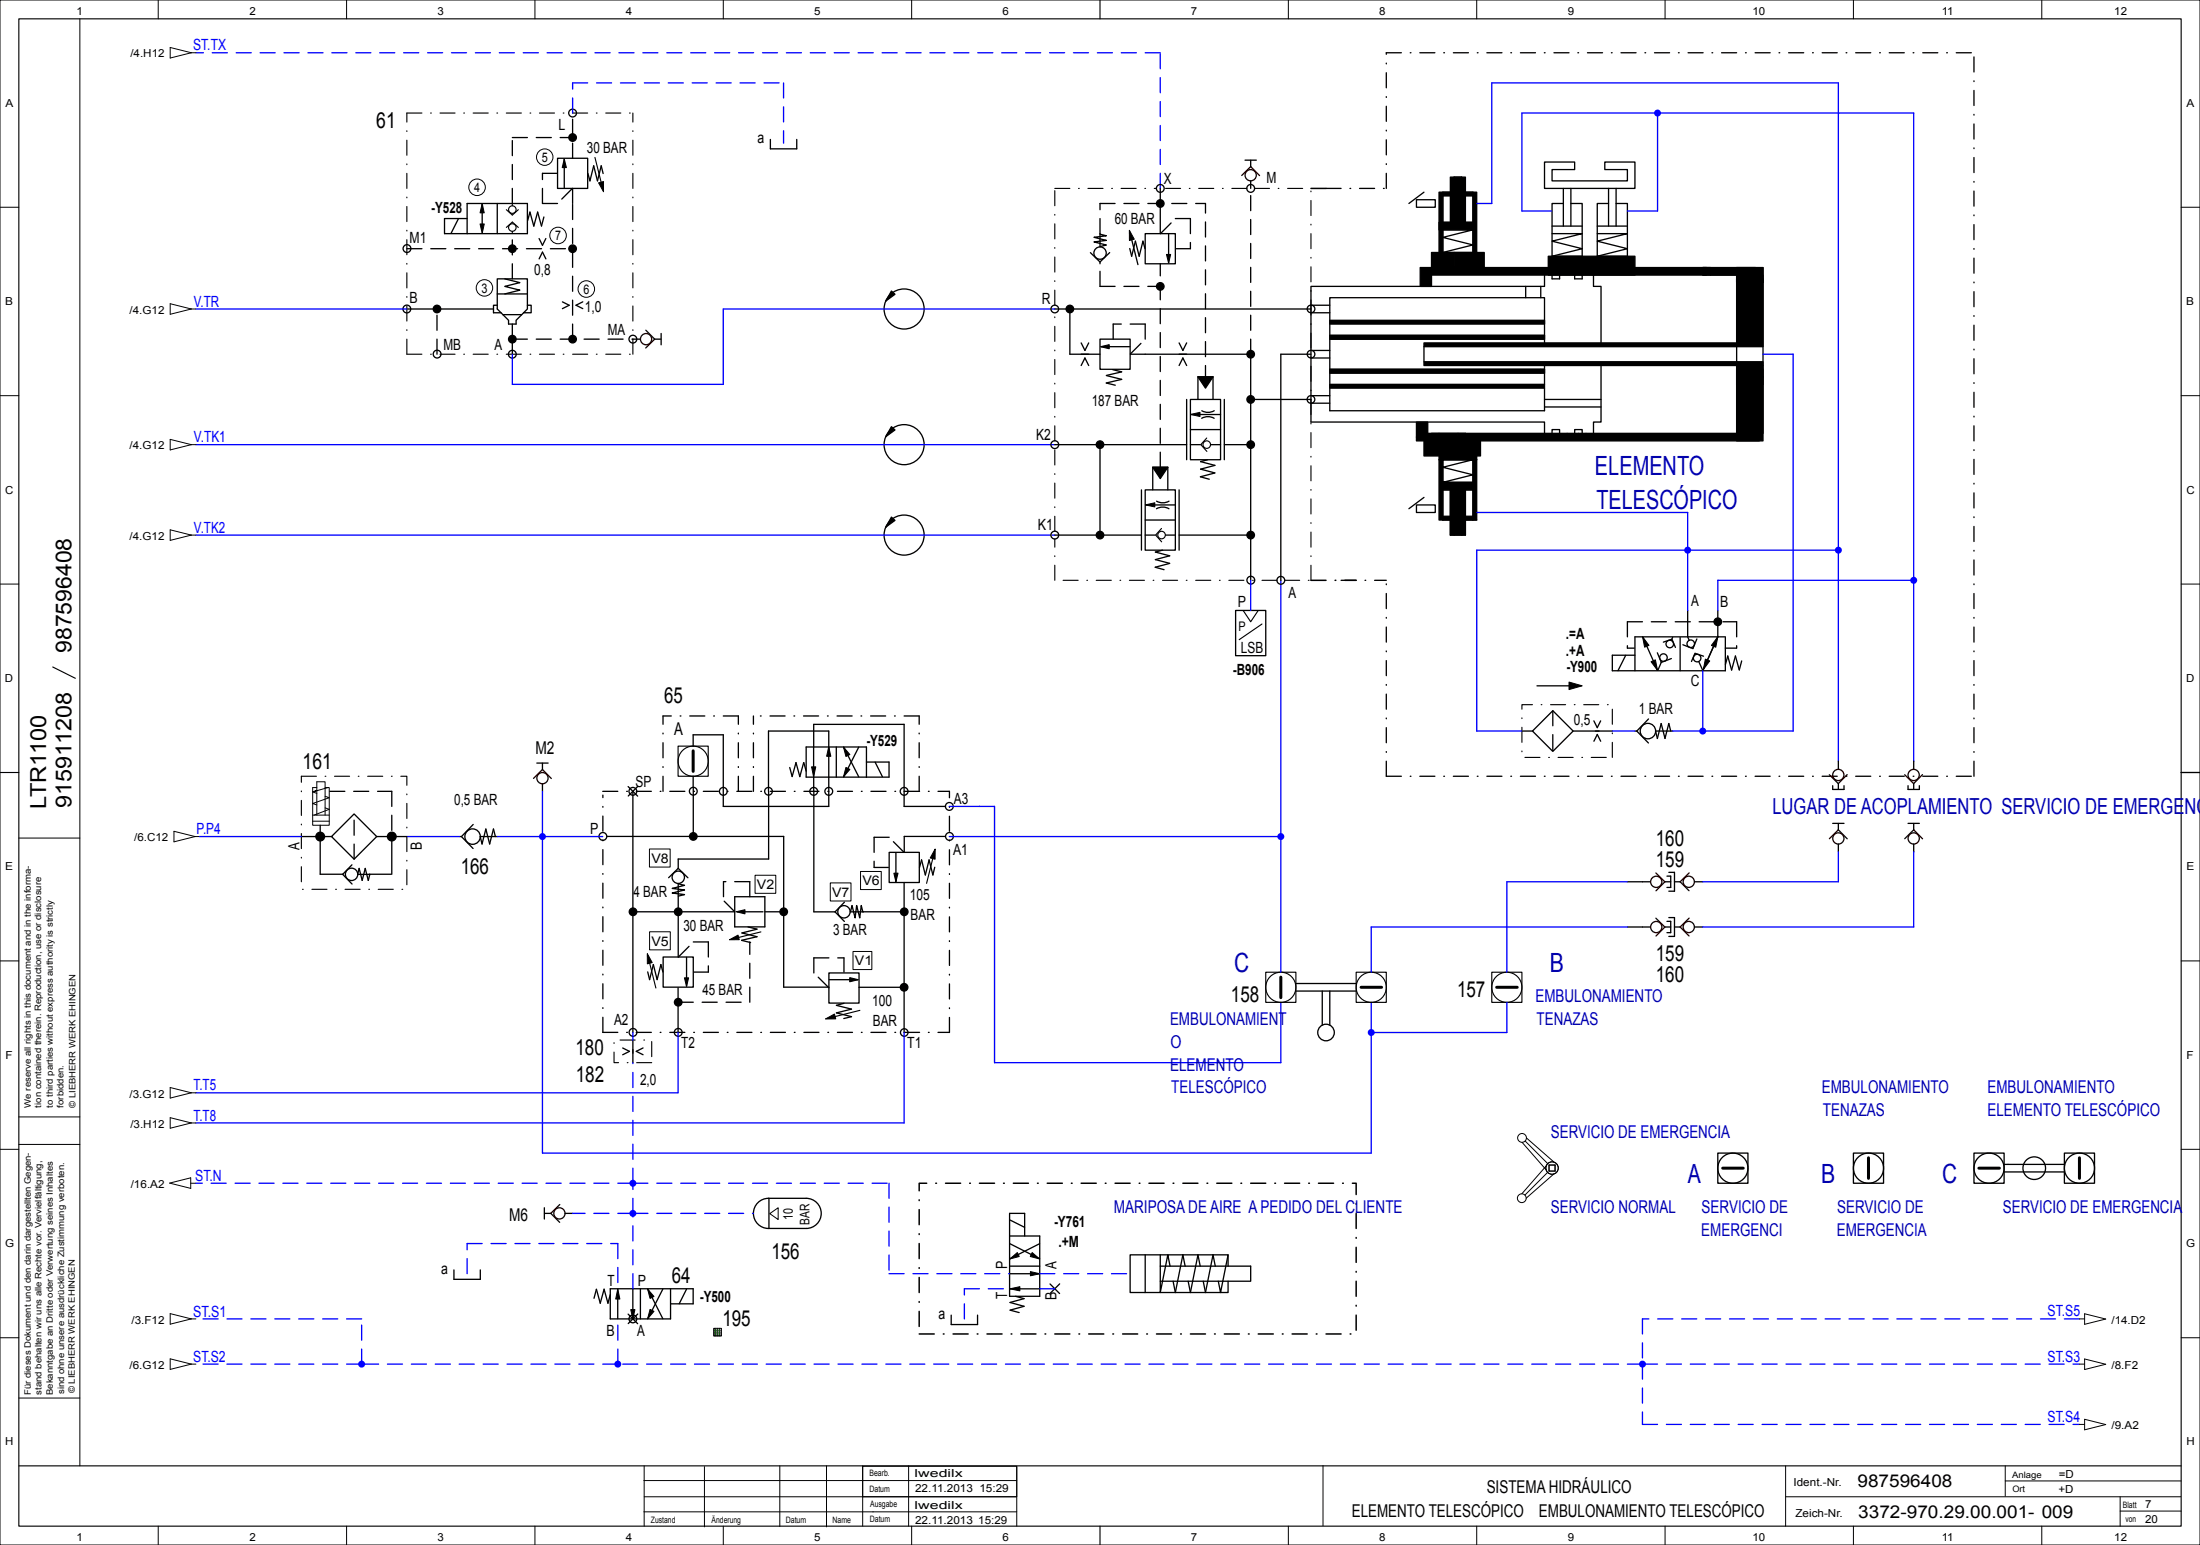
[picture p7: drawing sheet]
<svg xmlns="http://www.w3.org/2000/svg" width="584mm" height="410mm" viewBox="0 0 584 410" stroke-linecap="round" stroke-linejoin="round" font-family="sans-serif">
<g fill="none" stroke="#000" stroke-width=".3">
<path d="M5 5h574v400h-574zM292 0v5M136 54.1v.5M137.6 55.6l-1.6 1.5-1.6-1.5M157.9 41.8l2.2 8.6M134.4 60.4l1.6-1.5 1.6 1.5M136 61.4v.5M320.3 116.2l-1.5 1.8 1.6 1.8M308.3 140.2l-1.5 1.8 1.6 1.8M14 177l6 3M330 162l2 3 2-3M335 165.6l-6 4.1"/>
<path d="M180 198h8v8h-8zM0 205h5M579 205h5M248.1 225.8l-2.1 8.6M171.9 253.5l2.2 8.7M202 247.3l-7.7 1.9M336 258h8v8h-8zM360 258h8v8h-8zM396 258h8v8h-8zM228.3 268.1l-8.7 2.2M5 389h574M292 405v5"/>
<circle cx="136" cy="55.6" r="1"/>
<circle cx="136" cy="60.4" r="1"/>
<circle cx="320.3" cy="118" r="1"/>
<circle cx="308.3" cy="142" r="1"/>
<circle cx="184" cy="202" r="4"/>
<circle cx="340" cy="262" r="4"/>
<circle cx="364" cy="262" r="4"/>
<circle cx="400" cy="262" r="4"/>
</g>
<g fill="none" stroke="#000" stroke-width=".27">
<path d="M0 0h584v410h-584zM21.2 5v384M42 0v5M45.2 12.6l5.6 1.4-5.6 1.4zM50.6 14h1.4M92 0v5M142 0v5M192 0v5M242 0v5M342 0v5M392 0v5M442 0v5"/>
<path d="M492 0v5M542 0v5M0 55h5M579 55h5M45.2 80.6l5.6 1.4-5.6 1.4zM50.6 82h1.4M0 105h5M45.2 116.6l5.6 1.4-5.6 1.4zM50.6 118h1.4M579 105h5M0 155h5M45.2 140.6l5.6 1.4-5.6 1.4z"/>
<path d="M50.6 142h1.4M579 155h5M83 216.3h4.4M83 217.9h4.4M83 210.2l1.1 .3M84.1 216.3v-8.8h2.2v8.8M84.1 209h-1.1v10h4.4v-10h-1.1M86.3 211.3l1.1 .4-4.4 1.5 1.1 .4M86.3 214.4l1.1 .4-4 1.5M87 209l-4 1.2 1.1-.4M5 222.4h16.2M46.2 220.6l5.6 1.4-5.6 1.4z"/>
<path d="M51.6 222h1.4M0 255h5M579 255h5M5 296.4h16.2M45.2 288.6l5.6 1.4-5.6 1.4zM45.2 296.6l5.6 1.4-5.6 1.4zM50.6 298h1.4M50.6 290h1.4M0 305h5M5 303.7h16.2M45 314l5.6-1.4v2.8zM50.6 314h1.4"/>
<path d="M404 303.1l6.5 7.4M404.9 302.8l5.9 6M405.2 302l7.4 6.4M410.4 309.4l-6.4 7.4M410.8 311.2l-6 5.9M411.2 309.2h1.6v1.6h-1.6zM411.2 309.2v1.6M412.5 311.5l-7.4 6.5M412.8 309.2v1.6M579 305h5M204.3 322.1l2.3-1.6v3.1zM0 355h5"/>
<path d="M45.2 348.6l5.6 1.4-5.6 1.4zM50.6 350h1.4M189.5 352.5h2v2h-2zM552 350h1.4M553.4 348.6l5.6 1.4-5.6 1.4zM579 355h5M5 371h16.2M45.2 360.6l5.6 1.4-5.6 1.4zM50.6 362h1.4M552 362h1.4M552 378h1.4M553.4 360.6l5.6 1.4-5.6 1.4z"/>
<path d="M553.4 376.6l5.6 1.4-5.6 1.4zM170.9 392.9h99M171 397.2h98.9M171 389v16M187 389.2v16M207 389v16.1M219.4 389v16.2M229 389.1h40.9v8.1h-40.9zM229 389v16M241.2 389v16M269.9 389.2v15.8M351.2 388.9v16"/>
<path d="M474 397.2h104.9M474 389v16M532.3 389v8M532.3 393h46.7M562.8 397.2v7.8M42 405v5M92 405v5M142 405v5M170.9 401.2h99M192 405v5M242 405v5M342 405v5"/>
<path d="M392 405v5M442 405v5M492 405v5M542 405v5M562.8 401h16.2"/>
<circle cx="404" cy="318" r="1.17"/>
<circle cx="404" cy="302" r="1.17"/>
<circle cx="412" cy="310" r="1.65"/>
</g>
<g fill="none" stroke="#000" stroke-width=".35" stroke-dasharray="4 2.3 .2 2.3">
<path d="M368 14h156M352 50h16M368 50v-36M356 154h12M196 190h-20M244 190h-44M160 210h92M176 210v-20M196 210v-20M200 210v-20M244 210v-20M368 206v-52"/>
<path d="M368 206h156M524 206v-192M160 274h92M160 274v-63M252 274v-64"/>
</g>
<g fill="none" stroke="#000" stroke-width=".35">
<path d="M204.5 37v2.5h7v-2.5M121.7 58l-1.9 3.9M124 58h-6v4h22v-8h-16v8M128 54.2v6.8M132 54v8M140.1 58.5l.6-2.2 1 3.7 1-3.7 1 3.7M144.4 57.6l-.6 2.4M148 42h8v8h-8zM149.8 42.3v7.6M152 50v4M156.1 46l.5 2 1-4 1 4 1-4 .5 2M308 50v12"/>
<path d="M330.5 42.5h3M332 42.5v1.8M332 48v2M376 53h5v2h-5zM378 51l-4 3M383 59h8M386 51h-3v16M386 59v-12h2v12M388 51h3v16h-8M410 43h8v2h-6v3h20v-3h-6v-2h8v7h-24zM412 60h8M415 54h-3v14"/>
<path d="M415 50v10M417 54h3v14h-8M417 50v10M424 60h8M427 54h-3v14M427 50v10M429 54h3v14h-8M429 50v10M132 78h8M134 74l4 1-4 1 4 1-4 1M143.1 63.3l.9 1.8 .9-1.8M143.1 68.7l.9-1.8 .9 1.8"/>
<path d="M289.5 67l2.5 2.5v.5M292 62v3.5M292 62.2l1.7 .4-3.3 .4 3.3 .8-3.3 .4 3.3 .8-1.7 .4M294.6 67l-2.6 2.5M299.9 66l.5 2 1-4 1 4 1-4 .6 2M299.9 61.6l2.2 8.6M304 62h8v8h-8zM310.2 62.1v7.6M383 61h8l-8 2 8 2-8 2M405 76v3M409 76v3M410 73v3h-62v36h62v3"/>
<path d="M412 62h8l-8 2 8 2-8 2M412 73v1h2v-1M418 73v1h2v-1M423 73v3h2v15M424 62h8l-8 2 8 2-8 2M452 73h14M452 71h2M461 71v44M468 71v44M108 82h23M132 81h-1v2h2l2 2v1h2v-1l2-2M133.5 83.5h5"/>
<path d="M136 86v8M140 81h1v2h-2l1-1v-8h-8v8l1 1M149.3 80.1l1.8 .9-1.8 .9M154.7 80.1l-1.8 .9 1.8 .9M168 90h2M173.7 90h1.8M175.5 88.5v3M280 82h68M284 82v12h8M287 91l1 2 1-2M287 97l1-2 1 2M292 90h8v8h-8z"/>
<path d="M292.3 92h7.6M293.8 99.7l4 1-4.1 .9M295.4 98.1l2.3 .6-4 .9M300.2 94h31.8v60M313 91l1 2 1-2M313 97l1-2 1 2M348 95h5M348 93h5M348 83h5M348 81h5M348 94h-8v60M353 99h57"/>
<path d="M353 98h57M353 90h57M353 89h57M378 92v4M410 91v-12h-57v30h57v-6M410 97v5M425 97v15h-2v3M280 118h35M292 118v24M293.7 101.6l2.4 .6M315 106v16M316 106h8v16h-8z"/>
<path d="M316 114h8M316 118h2.6M316.1 110h7.9M318 106v-6h4v6M319 111l1.7-.4 1.6 .4M319 109l1.7 .4 1.6-.4M321.4 118h2.6M325 106v16M325 118h7M332 106h16M348 107h5M348 105h5"/>
<path d="M376 116l15 1M380 115h9M410 108h15M410 106h15M412 115v-1h2v2h2v-1M418 115v-1h2v1M419 115v1h2v-1M303 130v16M304 130h8v16h-8zM304 138h8M304.1 134h7.9M306 130v-6h4v6"/>
<path d="M307 135l1.7-.4 1.6 .4M307 133l1.7 .4 1.6-.4M313 130v16M318.6 126.5l2.4 .7M320.6 122l-1.9 .5 3.8 1-3.8 1 3.8 1M322.5 125.5l-3.8 1M376 134h5v2h-5zM378 132l-4 3M383 130h8M385 130v12h4v-12M386 130v12M388 130v12"/>
<path d="M388 138h4M391 128h-8l8-2-8-2 8-2h-8v16h3M391 122v16M280 142h23M304 142h2.6M308.6 146l-1.9 .5 3.8 1-3.8 1 3.8 1M309.4 142h2.6M310.5 149.5l-3.8 1 2.3 .7M313 142h19M328 162h8v12h-8zM431.6 173.9l-2.1 4.1M436.1 169.1l3.9 8.8"/>
<path d="M440 173.2l1 2.6 2.7-1M441 175.7l-.9 2.2M441.5 170.4l2.3-.8 .9 2.2M444 169.1l-.2 .6M446 169.2v8.8M448 162v7l.4 .9M450.4 169.6l-1 2.5-2.7-1M450.9 175.6l1.1 2.3M452.2 174.1l-2.3-.7-.9 2.1M456 162v7M456 168.9l-4 9.1M458 169.1v8.9h-30v-4.1h6"/>
<path d="M458 169h-24v9M462.3 175.4l-.6 2.4-1-3.7-1 3.7-1.1-3.7-.6 2.2M184 198v-3h8v19h28v-20h-16v34h-24v2.5l-2.5 2.4M216 198.3v7.8M216 198.2v-6h24v21.8h11M222 198.2v8M224 198.2l4 7.9M228 198.3l-4 7.9M404 194h2.8M408 182h11.5M412.2 188.6l5.4 5.4-5.4 5.4-5.4-5.4zM417.5 194h10.5"/>
<path d="M423.1 191.3l.9 1.8 .9-1.8M423.1 196.7l.9-1.8 .9 1.8M434 194h.5M434.5 194l3.1 3.2M437.6 190.8l-3.1 3.2M439.5 194h4.5M443.5 194l-.5-2-1 4-1-4-1 4-.5-2M85 219v13h6M94 216l6 6-6 6-6-6zM125.6 218.8l-3.1 3.2M142.5 202.5h3M144 202.6v1.7"/>
<path d="M144 208v2M166.7 208.7l2.6 2.6M168 210.1v63.9M169.3 208.7l-2.5 2.5M184 206v16M209.6 203.7l.7 2.3M213.3 202.4l-1 3.7-1-3.7-1 3.7M213.4 202.4l.6 2.2M216 206.2v35.8h5.7M230 202.2h6v4h-22v-8h16v8M232.3 202.2l1.9 3.9M486.5 218.5h3"/>
<path d="M486.5 208.5v1h3v-1M488 202v2M488 208v1.5M488 218.6v1.7M506.5 218.5h3M506.5 208.5v1h3v-1M508 202v2M508 208v1.5M508 218.6v1.7M80 222h8M91 232l2.5 2.6M93.4 229.5l-2.4 2.5"/>
<path d="M98.2 232l-.4 1.6-.8-3.1-.9 3.1M100 222h8M103.9 232h-8.9l.3-1.5 .8 3.1M104 222v10M122 222h.5M122.5 222l3.1 3.2M131.5 222l-.5-2-1 4-1-4-1 4-.5-2h4.5M161.1 222h46.9v40h12M180 234.4v19.6M180 230.4l2.6 2.5M180.1 234.5l1.6 .4-3.3 .9 3.3 .4-3.3 .8 3.3 .4-1.6 .4M195 238h8v8h-8z"/>
<path d="M224.2 239.4l-2.5 2.6M236 226.2h8v8h-8zM237.8 226.3v7.6M240 234.2v39.8M248.1 230.1l-.5 2.1-1-4-1 4-1-4-.5 2M250.9 222h-10.9v4.2M432 234h6M442 234h1.5M442.5 232.5h1v3h-1M443 231.5h1.5v5h-1.5M444.5 234h1.5M449.8 234h2.2"/>
<path d="M488 224v2M508 224v2M168 242h27M171.9 257.9l.5 2.1 1-4 1 4 1-4 .6 2M176 254h8v8h-8zM182.2 254v7.7M195.7 242h6.8M198.6 246l2.3 .6M200.9 246.6l-4 1 4 1-4 .9 2.3 .6M203 242h5M220 258.2h8v8h-8zM220.1 260h7.6"/>
<path d="M221.7 242l2.4 2.5M225.8 241.9l.4-1.6 .8 3.3 .4-3.3 .8 3.3 .4-3.3 .4 1.6M240 242h-14.3M432 246h6M442 246h1.5M442.5 244.5h1v3h-1M443 243.5h1.5v5h-1.5M444.5 246h1.5M449.8 246h2.2M165.3 278.1l1.8 .9-1.8 .9M168 276v6M170.7 278.1l-1.8 .9 1.8 .9"/>
<path d="M180 262.1v11.9M224 266.2l-2 .6 4 1-4 1 4 1-2 .5M228 262h12M344 261h16M344 263h16M351 263v9M353 263v9M201.2 319.2a4 4 0 0 1 2.8-1.2h10a4 4 0 0 1 4 4 4 4 0 0 1-4 4h-10a4 4 0 0 1-3.7-2.5 4 4 0 0 1 .9-4.3zM204.1 318v8M456 306h8v8h-8zM492 306h8v8h-8zM524 306h8v8h-8z"/>
<path d="M532 311h16M532 309h16M548 306h8v8h-8zM120.5 337v2.5h7v-2.5M144.5 320.5v3M144.5 322h1.8M150 322h2M268 328h8v16h-8v-22h4v6M268 336h8M268.1 330l7.9 4M268.1 338h7.8M268.1 323.8l3.9 1.9"/>
<path d="M276 330l-7.9 4M304 333v10M308 336h24v4h-24M308 333v10l2-10 .6 3M314.6 336l-.6-3-2 10-.6-3M318.6 336l-.6-3-2 10-.6-3M322.6 336l-.6-3-2 10-.6-3M323.4 340l.6 3 2-10h-26v10h26v-3M326 333v3M158.3 342.2l-.6 2.3M158.3 342.1l1 3.7 1.1-3.7 1 3.7 .6-2.2M164 342.2v7.7"/>
<path d="M166.7 348.7l2.6 2.6M168 342.1v7.8M169.3 348.7l-2.5 2.5M170 342v8M172 342.1l4 7.9M176 342.1l-4 7.9M178 342v8h-16v-8h22v4h-6M182.2 342.1l-1.9 3.9M252.5 349v2.5h7v-2.5M268.2 347.7l2.3 .6M268.2 342h7.8M269.6 344l2.2 .6-3.7 1 3.7 1.1-3.7 1"/>
<path d="M278.7 340.7l2.6 2.6M281.3 340.7l-2.5 2.5"/>
<circle cx="152" cy="30" r="1.04"/>
<circle cx="308" cy="50" r="1.04"/>
<circle cx="332" cy="50" r="1.04"/>
<circle cx="108" cy="66" r="1.04"/>
<circle cx="292" cy="67.2" r="1.64"/>
<circle cx="108" cy="82" r="1.04"/>
<circle cx="116" cy="94" r="1.04"/>
<circle cx="136" cy="94" r="1.04"/>
<circle cx="168" cy="90" r="1.04"/>
<circle cx="240" cy="82" r="5.3"/>
<circle cx="280" cy="82" r="1.02"/>
<circle cx="348" cy="94" r="1.02"/>
<circle cx="348" cy="82" r="1.02"/>
<circle cx="240" cy="118" r="5.3"/>
<circle cx="280" cy="118" r="1.04"/>
<circle cx="348" cy="106" r="1.02"/>
<circle cx="240" cy="142" r="5.3"/>
<circle cx="280" cy="142" r="1.04"/>
<circle cx="332" cy="154" r="1.04"/>
<circle cx="340" cy="154" r="1.04"/>
<circle cx="441.6" cy="174.5" r="1"/>
<circle cx="443.2" cy="170.9" r="1"/>
<circle cx="448.8" cy="170.8" r="1"/>
<circle cx="450.5" cy="174.6" r="1"/>
<circle cx="437.4" cy="194" r="2.05"/>
<circle cx="168" cy="210" r="1.04"/>
<circle cx="184" cy="210" r="1.04"/>
<circle cx="192" cy="210" r="1.04"/>
<circle cx="204" cy="210" r="1.02"/>
<circle cx="216" cy="210" r="1.04"/>
<circle cx="220" cy="210" r="1.04"/>
<circle cx="240" cy="210" r="1.04"/>
<circle cx="252" cy="214" r="1.04"/>
<circle cx="93.3" cy="232" r="1.64"/>
<circle cx="125.4" cy="222" r="2.05"/>
<circle cx="160" cy="222" r="1.04"/>
<circle cx="180.1" cy="232.8" r="1.64"/>
<circle cx="252" cy="222" r="1.04"/>
<circle cx="224" cy="242" r="1.64"/>
<circle cx="168" cy="274" r="1.04"/>
<circle cx="180" cy="274" r="1.04"/>
<circle cx="240" cy="274" r="1"/>
<circle cx="352" cy="274" r="2.2"/>
<circle cx="460" cy="310" r="4"/>
<circle cx="496" cy="310" r="4"/>
<circle cx="528" cy="310" r="4"/>
<circle cx="540" cy="310" r="3"/>
<circle cx="552" cy="310" r="4"/>
<circle cx="168" cy="350" r="1.04"/>
</g>
<path d="M348 50h4M348 154h12M244 314h116v40h-116z" fill="none" stroke="#000" stroke-width=".4" stroke-dasharray="4 2.4 .2 2.4"/>
<path d="M184 199.2v5.5M340 259.3v5.4M361.3 262h5.5M397.3 262h5.4M457.3 310h5.5M496 307.3v5.4M525.3 310h5.4M552 307.3v5.4" fill="none" stroke="#000" stroke-width=".8"/>
<g fill="#000" stroke="#000" stroke-width=".35">
<path d="M318 100h4l-2 3zM306 124h4l-2 3z"/>
<path d="M382 51h1v16h-1z" fill-rule="evenodd"/>
<path d="M382 59h9v2h-9z" fill-rule="evenodd"/>
<path d="M383 51h2v1h-2z" fill-rule="evenodd"/>
<path d="M385 47h1v12h-1z" fill-rule="evenodd"/>
<path d="M386 47h2v12h-2z" fill-rule="evenodd"/>
<path d="M388 47h1v12h-1z" fill-rule="evenodd"/>
<path d="M388 51h3v1h-3z" fill-rule="evenodd"/>
<path d="M391 51h1v16h-1z" fill-rule="evenodd"/>
<path d="M236.6 77.2l1 .9-2.4 1.8z" fill-rule="evenodd"/>
<path d="M377 71h3v5h-3z" fill-rule="evenodd"/>
<path d="M380 71h73v2h-73z" fill-rule="evenodd"/>
<path d="M380 67h6v5h-6z" fill-rule="evenodd"/>
<path d="M386 67h8v4h-8z" fill-rule="evenodd"/>
<path d="M411 68h23v5h-23z" fill-rule="evenodd"/>
<path d="M452 71h2v2h-2z" fill-rule="evenodd"/>
<path d="M454 71h12v2h-12z" fill-rule="evenodd"/>
<path d="M461 71h7v4h-7z" fill-rule="evenodd"/>
<path d="M461 73h7v2h-7z" fill-rule="evenodd"/>
<path d="M461 74h7v18h-7z" fill-rule="evenodd"/>
<path d="M353 98h56v1h-56z" fill-rule="evenodd"/>
<path d="M353 89h57v1h-57z" fill-rule="evenodd"/>
<path d="M353 85h57v1h-57z" fill-rule="evenodd"/>
<path d="M378 91h83v1h-83z" fill-rule="evenodd"/>
<path d="M378 96h83v1h-83z" fill-rule="evenodd"/>
<path d="M409 98h1v1h-1z" fill-rule="evenodd"/>
<path d="M461 97h7v5h-7z" fill-rule="evenodd"/>
<path d="M461 96h7v1h-7z" fill-rule="evenodd"/>
<path d="M461 100h7v17h-7z" fill-rule="evenodd"/>
<path d="M461 98h7v2h-7z" fill-rule="evenodd"/>
<path d="M236.6 113.2l1 .9-2.4 1.8z" fill-rule="evenodd"/>
<path d="M353 102h57v1h-57z" fill-rule="evenodd"/>
<path d="M376 112h3v5h-3z" fill-rule="evenodd"/>
<path d="M378 116h15v5h-15z" fill-rule="evenodd"/>
<path d="M379 115h3v2h-3z" fill-rule="evenodd"/>
<path d="M382 115h5v2h-5z" fill-rule="evenodd"/>
<path d="M387 115h2v2h-2z" fill-rule="evenodd"/>
<path d="M389 115h78v2h-78z" fill-rule="evenodd"/>
<path d="M236.6 137.2l1 .9-2.4 1.8z" fill-rule="evenodd"/>
<path d="M382 122h10z" fill-rule="evenodd"/>
<path d="M382 122h1v16h-1z" fill-rule="evenodd"/>
<path d="M382 121h10v1h-10z" fill-rule="evenodd"/>
<path d="M383 128h8v2h-8z" fill-rule="evenodd"/>
<path d="M383 137h2v1h-2z" fill-rule="evenodd"/>
<path d="M385 130h4v12h-4z" fill-rule="evenodd"/>
<path d="M389 137h2v1h-2z" fill-rule="evenodd"/>
<path d="M391 122h1v16h-1z" fill-rule="evenodd"/>
<circle cx="152" cy="36.5" r="1"/>
<circle cx="308" cy="54" r="1"/>
<circle cx="136" cy="66" r="1"/>
<circle cx="152" cy="66" r="1"/>
<circle cx="308" cy="76" r="1"/>
<circle cx="116" cy="82" r="1"/>
<circle cx="136" cy="90" r="1"/>
<circle cx="152" cy="90" r="1"/>
<circle cx="284" cy="82" r="1"/>
<circle cx="332" cy="94" r="1"/>
<circle cx="292" cy="118" r="1"/>
<circle cx="332" cy="118" r="1"/>
<circle cx="332" cy="106" r="1"/>
<circle cx="292" cy="142" r="1"/>
<circle cx="332" cy="142" r="1"/>
<circle cx="456" cy="165" r="1"/>
<circle cx="85" cy="222" r="1.15"/>
<circle cx="104" cy="222" r="1.15"/>
<circle cx="184" cy="222" r="1"/>
<circle cx="168" cy="242" r="1"/>
<circle cx="180" cy="242" r="1"/>
<circle cx="208" cy="242" r="1"/>
<circle cx="240" cy="242" r="1"/>
<circle cx="180" cy="266" r="1"/>
<circle cx="240" cy="262" r="1"/>
</g>
<g fill="none" stroke="#240000" stroke-width=".35">
<path d="M329.6 46.6l2.4-2.4 2.4 2.4M171.4 87.6l2.4 2.4-2.4 2.4M141.6 206.6l2.4-2.4 2.4 2.4M490.3 205.6l-2.3 2.3-2.4-2.3M510.3 205.6l-2.3 2.3-2.4-2.3M439.6 231.7l2.3 2.3-2.3 2.4M448.4 231.6l-2.4 2.4 2.4 2.4M485.6 222.6l2.4-2.4 2.4 2.4M505.6 222.6l2.4-2.4 2.4 2.4M439.6 243.7l2.3 2.3-2.3 2.4M448.4 243.6l-2.4 2.4 2.4 2.4M148.6 319.6l-2.4 2.4 2.4 2.4"/>
<circle cx="332" cy="46.5" r="1.49"/>
<circle cx="171.5" cy="90" r="1.49"/>
<circle cx="144" cy="206.5" r="1.49"/>
<circle cx="488" cy="205.7" r="1.49"/>
<circle cx="508" cy="205.7" r="1.49"/>
<circle cx="439.7" cy="234" r="1.49"/>
<circle cx="448.3" cy="234" r="1.49"/>
<circle cx="488" cy="222.5" r="1.49"/>
<circle cx="508" cy="222.5" r="1.49"/>
<circle cx="439.7" cy="246" r="1.49"/>
<circle cx="448.3" cy="246" r="1.49"/>
<circle cx="148.5" cy="322" r="1.49"/>
</g>
<g fill="#000" stroke="#000" stroke-width=".27">
<path d="M128 54l.5 2.5h-1.1zM127.4 59.4h1.1l-.5 2.6zM158.9 48.5l1.3-.3v2.7zM299.8 61.1l1.3 2.4-1.3 .3zM316 110l2.6-.6v1.1zM304 134l2.5-.6v1.1zM436 169l1.7 2.3-1.1 .5zM438.3 175.6l1.1-.5 .6 2.8zM452.7 174.9l1.2 .5-1.7 2.3zM456 169l-.5 2.8-1.2-.5zM223.9 198.3l1.7 1.9-1 .5zM416.5 181l3.5 1-3.5 1z"/>
<path d="M215.4 203.5h1.2l-.6 2.7zM220 198.2l.5 2.5h-1.1zM224.6 203.7l1 .5-1.7 2zM248.2 225.3v2.7l-1.3-.3zM171.8 253.1l1.3 2.3-1.3 .4zM193.6 249.4l2.3-1.2 .3 1.2zM219.1 270.4l2.4-1.3 .4 1.3zM268.1 334.1l2-1.7 .5 1zM273.5 337.5l2.5 .5-2.5 .6zM274 332.4l2 1.7-2.5-.7zM164 342.1l.5 2.6h-1.1zM167.4 347.5h1.1l-.5 2.5z"/>
<path d="M171.9 342.1l1.7 2-1 .5zM172.6 347.5l1 .5-1.7 2zM268.1 342l2.6-.6v1.2z"/>
</g>
<path d="M149.8 42.2l.5 2.3h-1zM309.7 67.5h1l-.5 2.3zM292.2 92l2.2-.5v1zM237.3 231.7h1.1l-.6 2.3zM181.7 259.5h1.1l-.6 2.2zM195.5 242l2.2-.6v1.1zM225.6 259.5l2.2 .5-2.2 .5z" fill="#000" stroke="#000" stroke-width=".3"/>
<g fill="none" stroke="#000" stroke-width=".35" stroke-dasharray="4 2.3">
<path d="M136 36.5h16M136 54v-17.5M144 54v-8M144 54h4M147.8 46h-3.8M151.9 50l-3.9 4M152 42v-12M292 54h28M316 58v8M316 58h-4M108 66h44M136 74v-12"/>
<path d="M292 62v-8M292 76v-6M292 76h16M308 62l4-4M312.2 66h3.8M116 94v-12M136 90h32M152 90v-36M295.5 90v-4M300 93.9l4-3.9M304 86h-8.5M304 86v4"/>
<path d="M332 94v-44M320 101v-47M308 124v-54M432 165h29M432 172h1.8M432 165v7M461 172h-3M461 165v7M412.2 188.6v10.8M87.5 210h16.5M104 210v12M94 228v-12"/>
<path d="M192.1 234v5M199 234h-7M199 238v-4M232 222.2v8M232 222.2h4M235.8 230.2h-3.8M240 226.2l-4-4M180.1 254l3.9-4M184.2 258h3.8M188 250v8M188 250h-4M195.1 242l-3-3"/>
<path d="M216 254.2h8M216 254.2v4M224 258v-3.8M180 266h19M199 266v-16M220 262.1l-3.9-3.9"/>
</g>
<g fill="none" stroke="#000" stroke-width=".3" stroke-dasharray="4 2.3 .2 2.3">
<path d="M108 30h60M280 50h27M331 50h-22M333 50h15M108 94h60M108 94v-64M168 94v-64M280 81v-31M280 117v-34M280 141v-22M280 154v-11M339 154h-59"/>
<path d="M341 154h7M348 154v-104M404 187h24v14h-24zM80 206h28v30h-28zM163 276h10v6h-10z"/>
</g>
<path d="M189.5 354h2M189.5 353.5h2M189.5 353h2M189.5 352.5v2h2M190 352.5v2M190.5 352.5v2M191 352.5v2" fill="none" stroke="#004800" stroke-width=".27"/>
<g fill="none" stroke="#00f" stroke-width=".35">
<path d="M440 30v26h-8M392 54h4v-32h92v180M412 56h-8v-26h104v172M52 82h56M280 82h-88v20h-56v-8M468 94h8v100h-32M52 118h228M392 136h56v26M52 142h228M332 154v8M340 154v104M488 146h-96v48h12"/>
<path d="M508 154h-52v8M452 178v16M428 194h6M144 210v96h220v-40M252 214h12v68h76v-16M260 214h.1M53 222h27M108 222h14M132 222h28M252 222h88M432 234h-32v24M488 226v8h-36"/>
<path d="M508 226v20h-56M432 246h-68v12M180 274v16h-128M240 274v24h-188M400 266v8h-36"/>
</g>
<g fill="none" stroke="#00f" stroke-width=".35" stroke-dasharray="4 2.3">
<path d="M308 14h-256M152 30v-8M152 22h56M208 22v16M308 50v-36M168 274v2M168 314h68M168 314v-32M168 314h-116M236 314v24M124 338v-8M124 330h40"/>
<path d="M164 330v12M168 322h32M168 322v-8M168 322h-16M236 338h32M276 338h24M96 350h-44M168 342v-20M256 350v-8M256 342h12M276 342h4M436 350v12"/>
<path d="M552 350h-116M96 362h-44M96 362v-12M164 362h-68M164 362v-12M436 362h-272M436 362v16M436 378h116M436 362h116"/>
</g>
<g fill="#fff" stroke="#000" stroke-width=".27">
<path d="M172.4 247.3h5.5v4.8h-5.5z" fill-rule="evenodd"/>
<path d="M200.4 232.3h5.5v4.8h-5.5z" fill-rule="evenodd"/>
<path d="M228.4 231.3h5.5v4.8h-5.5z" fill-rule="evenodd"/>
<path d="M226.4 252.5h5v4.8h-5z" fill-rule="evenodd"/>
<path d="M172.4 225.3h5.5v4.8h-5.5z" fill-rule="evenodd"/>
<path d="M220.4 234.3h5.5v4.8h-5.5z" fill-rule="evenodd"/>
<circle cx="144.6" cy="41.7" r="2.19"/>
<circle cx="126.6" cy="49.7" r="2.2"/>
<circle cx="148.1" cy="62.5" r="2.2"/>
<circle cx="128.6" cy="76.4" r="2.19"/>
<circle cx="155.6" cy="76.7" r="2.2"/>
</g>
<g fill="#00f">
<circle cx="488" cy="146" r=".93"/>
<circle cx="448" cy="146" r=".93"/>
<circle cx="440" cy="30" r=".93"/>
<circle cx="508" cy="154" r=".93"/>
<circle cx="452" cy="194" r=".93"/>
<circle cx="144" cy="222" r=".93"/>
<circle cx="364" cy="274" r=".93"/>
<circle cx="168" cy="322" r=".93"/>
<circle cx="168" cy="314" r=".93"/>
<circle cx="436" cy="362" r=".93"/>
<circle cx="96" cy="362" r=".93"/>
<circle cx="164" cy="362" r=".93"/>
<circle cx="340" cy="222" r=".93"/>
</g>
<g font-size="7" fill="#00a">
<text x="423.4" y="126">ELEMENTO</text>
<text x="423.8" y="135">TELESCÓPICO</text>
<text x="327.6" y="258">C</text>
<text x="411.4" y="258">B</text>
<text x="448" y="314">A</text>
<text x="483.4" y="314">B</text>
<text x="515.6" y="314">C</text>
</g>
<g font-size="5.9">
<text x="99.9" y="34">61</text>
<text x="19" y="173.3" transform="rotate(-90 19 173.3)">987596408</text>
<text x="176.3" y="186.5">65</text>
<text x="80.3" y="204">161</text>
<text x="12.2" y="214.6" transform="rotate(-90 12.2 214.6)">LTR1100</text>
<text x="19" y="214.3" transform="rotate(-90 19 214.3)">915911208</text>
<text x="439.5" y="224.5">160</text>
<text x="122.3" y="232">166</text>
<text x="439.5" y="230">159</text>
<text x="439.5" y="255">159</text>
<text x="439.5" y="260.5">160</text>
<text x="326.8" y="266">158</text>
<text x="386.8" y="264.5">157</text>
<text x="152.8" y="280">180</text>
<text x="152.8" y="287">182</text>
<text x="204.8" y="334">156</text>
<text x="178.3" y="340.5">64</text>
<text x="191.8" y="352">195</text>
</g>
<text font-size="5.9" fill="#00a" x="470.5" y="216">LUGAR DE ACOPLAMIENTO SERVICIO DE EMERGENC</text>
<g font-size="4.7">
<text x="179" y="195">A</text>
<text x="142.1" y="200">M2</text>
<text x="135.2" y="324">M6</text>
<text x="493.1" y="394.7">987596408</text>
<text x="394.6" y="396.2">SISTEMA HIDRÁULICO</text>
<text x="358.8" y="402.6">ELEMENTO TELESCÓPICO</text>
<text x="408.5" y="402.6">EMBULONAMIENTO TELESCÓPICO</text>
<text x="493.3" y="402.8">3372-970.29.00.001- 009</text>
</g>
<g font-size="4.7" fill="#00a">
<text x="407.6" y="266">EMBULONAMIENTO</text>
<text x="310.6" y="272">EMBULONAMIENT</text>
<text x="407.9" y="272">TENAZAS</text>
<text x="310.7" y="278">O</text>
<text x="310.6" y="284.1">ELEMENTO</text>
<text x="310.9" y="290.1">TELESCÓPICO</text>
<text x="483.6" y="290">EMBULONAMIENTO</text>
<text x="527.6" y="290">EMBULONAMIENTO</text>
<text x="483.9" y="296">TENAZAS</text>
<text x="527.6" y="296">ELEMENTO TELESCÓPICO</text>
<text x="411.7" y="302">SERVICIO DE EMERGENCIA</text>
<text x="295.7" y="322">MARIPOSA DE AIRE A PEDIDO DEL CLIENTE</text>
<text x="411.7" y="322">SERVICIO NORMAL</text>
<text x="451.7" y="322">SERVICIO DE</text>
<text x="487.7" y="322">SERVICIO DE</text>
<text x="531.7" y="322">SERVICIO DE EMERGENCIA</text>
<text x="451.6" y="328.1">EMERGENCI</text>
<text x="487.6" y="328.1">EMERGENCIA</text>
</g>
<g font-size="4.1" fill="#00f">
<text x="51.3" y="13.4">ST.TX</text>
<text x="51.5" y="81.4">V.TR</text>
<text x="51.5" y="117.4">V.TK1</text>
<text x="51.5" y="141.4">V.TK2</text>
<text x="52.2" y="221.4">P.P4</text>
<text x="51.4" y="289.4">T.T5</text>
<text x="51.4" y="297.4">T.T8</text>
<text x="51.8" y="313.5">ST.N</text>
<text x="51.3" y="349.4">ST.S1</text>
<text x="543.5" y="349.3">ST.S5</text>
<text x="51.3" y="361.4">ST.S2</text>
<text x="543.5" y="361.3">ST.S3</text>
<text x="543.5" y="377.3">ST.S4</text>
</g>
<g font-size="4.1">
<text x="148.3" y="34.5">L</text>
<text x="155.8" y="40.5">30 BAR</text>
<text x="201.1" y="38">a</text>
<text x="308.9" y="48.8">X</text>
<text x="336.2" y="48.5">M</text>
<text x="114.5" y="56.5">-Y528</text>
<text x="295.9" y="59.5">60 BAR</text>
<text x="108.7" y="64.5">M1</text>
<text x="141.8" y="73">0,8</text>
<text x="108.7" y="80.5">B</text>
<text x="155.2" y="82.7">1,0</text>
<text x="276.5" y="80.7">R</text>
<text x="161.4" y="89">MA</text>
<text x="117.7" y="93">MB</text>
<text x="131.3" y="93">A</text>
<text x="289.8" y="107.8">187 BAR</text>
<text x="275.1" y="116.7">K2</text>
<text x="275.5" y="140.7">K1</text>
<text x="328.6" y="161.1">P</text>
<text x="342" y="158.7">A</text>
<text x="448.9" y="160.9">A</text>
<text x="456.7" y="161">B</text>
<text x="329.4" y="173.2">LSB</text>
<text x="415.7" y="169.6">.=A</text>
<text x="415.7" y="174">.+A</text>
<text x="327.3" y="179">-B906</text>
<text x="415.8" y="178.4">-Y900</text>
<text x="448.8" y="182.2">C</text>
<text x="435.1" y="189.5">1 BAR</text>
<text x="230" y="198">-Y529</text>
<text x="417.8" y="192.5">0,5</text>
<text x="168.7" y="208.8">SP</text>
<text x="120.6" y="213.5">0,5 BAR</text>
<text x="253.2" y="213.3">A3</text>
<text x="156.7" y="221.3">P</text>
<text x="79.5" y="225.5" transform="rotate(-90 79.5 225.5)">A</text>
<text x="112" y="225.5" transform="rotate(-90 112 225.5)">B</text>
<text x="253" y="227">A1</text>
<text x="168.2" y="238">4 BAR</text>
<text x="241.5" y="239">105</text>
<text x="241.7" y="244.2">BAR</text>
<text x="181.4" y="247">30 BAR</text>
<text x="221.1" y="248">3 BAR</text>
<text x="186.5" y="264">45 BAR</text>
<text x="231.5" y="267">100</text>
<text x="163" y="272">A2</text>
<text x="231.7" y="272.2">BAR</text>
<text x="180.8" y="278.2">T2</text>
<text x="240.8" y="278.2">T1</text>
<text x="169.9" y="288">2,0</text>
<text x="279.8" y="325.5">-Y761</text>
<text x="280.9" y="331">.+M</text>
<text x="117.1" y="338">a</text>
<text x="161.2" y="341.4">T</text>
<text x="169.4" y="341.4">P</text>
<text x="267.4" y="336.6" transform="rotate(-90 267.4 336.6)">P</text>
<text x="280.5" y="336.8" transform="rotate(-90 280.5 336.8)">A</text>
<text x="185.8" y="345.5">-Y500</text>
<text x="267.4" y="344.8" transform="rotate(-90 267.4 344.8)">T</text>
<text x="280.5" y="345" transform="rotate(-90 280.5 345)">B</text>
<text x="249.1" y="350">a</text>
<text x="161" y="354.5">B</text>
<text x="169.2" y="354.5">A</text>
</g>
<g font-size="3.5">
<text x="143.8" y="43">5</text>
<text x="125.9" y="51">4</text>
<text x="147.4" y="63.8">7</text>
<text x="127.8" y="77.7">3</text>
<text x="154.9" y="78">6</text>
<text x="328.7" y="167.5">P</text>
<text x="172.9" y="229">V8</text>
<text x="200.9" y="236">V2</text>
<text x="220.9" y="238">V7</text>
<text x="228.9" y="235">V6</text>
<text x="172.9" y="251">V5</text>
<text x="226.9" y="256.2">V1</text>
<text x="210.4" y="323.8" transform="rotate(-90 210.4 323.8)">10</text>
<text x="214.9" y="325" transform="rotate(-90 214.9 325)">BAR</text>
</g>
<g font-size="2.9">
<text x="20.3" y="4">1</text>
<text x="66.2" y="4">2</text>
<text x="116.2" y="4">3</text>
<text x="166.2" y="4">4</text>
<text x="216.2" y="4">5</text>
<text x="266.1" y="4">6</text>
<text x="316.1" y="4">7</text>
<text x="366.2" y="4">8</text>
<text x="416.2" y="4">9</text>
<text x="465.2" y="4">10</text>
<text x="515.4" y="4">11</text>
<text x="561.3" y="4">12</text>
<text x="34.6" y="15.2">/4.H12</text>
<text x="1.4" y="28.5">A</text>
<text x="580.5" y="28.5">A</text>
<text x="1.4" y="81">B</text>
<text x="34.4" y="83.2">/4.G12</text>
<text x="580.3" y="81">B</text>
<text x="34.4" y="119.2">/4.G12</text>
<text x="1.4" y="131">C</text>
<text x="580.4" y="131">C</text>
<text x="34.4" y="143.2">/4.G12</text>
<text x="1.3" y="181">D</text>
<text x="580.3" y="181">D</text>
<text x="35.6" y="223.2">/6.C12</text>
<text x="1.4" y="231">E</text>
<text x="580.4" y="231">E</text>
<text x="1.4" y="281">F</text>
<text x="580.5" y="281">F</text>
<text x="34.4" y="291.2">/3.G12</text>
<text x="34.6" y="299.2">/3.H12</text>
<text x="34.7" y="315.2">/16.A2</text>
<text x="1.4" y="331">G</text>
<text x="580.3" y="331">G</text>
<text x="34.9" y="351.3">/3.F12</text>
<text x="560.5" y="351.3">/14.D2</text>
<text x="34.4" y="363.2">/6.G12</text>
<text x="560.5" y="363.2">/8.F2</text>
<text x="1.4" y="383.5">H</text>
<text x="560.5" y="379.2">/9.A2</text>
<text x="580.4" y="383.5">H</text>
<text x="242.8" y="392">lwedilx</text>
<text x="476.1" y="394.3">Ident.-Nr.</text>
<text x="546.5" y="392.3">=D</text>
<text x="242.8" y="400.5">lwedilx</text>
<text x="242.9" y="396">22.11.2013 15:29</text>
<text x="546.4" y="396.2">+D</text>
<text x="569.4" y="400.2">7</text>
<text x="242.9" y="404.5">22.11.2013</text>
<text x="259.7" y="404.5">15:29</text>
<text x="476.6" y="402.5">Zeich-Nr.</text>
<text x="569.4" y="404.1">20</text>
<text x="20.3" y="409">1</text>
<text x="66.2" y="409">2</text>
<text x="116.2" y="409">3</text>
<text x="166.2" y="409">4</text>
<text x="216.2" y="409">5</text>
<text x="266.1" y="409">6</text>
<text x="316.1" y="409">7</text>
<text x="366.2" y="409">8</text>
<text x="416.2" y="409">9</text>
<text x="465.2" y="409">10</text>
<text x="515.4" y="409">11</text>
<text x="561.3" y="409">12</text>
</g>
<g font-size="2.3">
<text x="8.2" y="293.9" transform="rotate(-90 8.2 293.9)">We reserve all rights in this document and in the informa-</text>
<text x="10.9" y="293.9" transform="rotate(-90 10.9 293.9)">tion contained therein. Reproduction, use or disclosure</text>
<text x="14" y="293.9" transform="rotate(-90 14 293.9)">to third parties without express authority is strictly</text>
<text x="16.9" y="293.9" transform="rotate(-90 16.9 293.9)">forbidden.</text>
<text x="20" y="294" transform="rotate(-90 20 294)">© LIEBHERR WERK EHINGEN</text>
<text x="8.2" y="370.2" transform="rotate(-90 8.2 370.2)">Für dieses Dokument und den darin dargestellten Gegen-</text>
<text x="11" y="370.1" transform="rotate(-90 11 370.1)">stand behalten wir uns alle Rechte vor. Vervielfältigung,</text>
<text x="14" y="370.2" transform="rotate(-90 14 370.2)">Bekanntgabe an Dritte oder Verwertung seines Inhaltes</text>
<text x="17" y="370" transform="rotate(-90 17 370)">sind ohne unsere ausdrückliche Zustimmung verboten.</text>
<text x="19.9" y="369.7" transform="rotate(-90 19.9 369.7)">© LIEBHERR WERK EHINGEN</text>
<text x="230.8" y="391.8">Bearb.</text>
<text x="230.8" y="395.9">Datum</text>
<text x="534.1" y="392.1">Anlage</text>
<text x="231" y="400">Ausgabe</text>
<text x="534.2" y="396">Ort</text>
<text x="563.5" y="400.1">Blatt</text>
<text x="172.8" y="404.2">Zustand</text>
<text x="188.9" y="404.2">Änderung</text>
<text x="208.6" y="404.2">Datum</text>
<text x="221" y="404.2">Name</text>
<text x="230.9" y="403.9">Datum</text>
<text x="564.2" y="403.8">von</text>
</g>
</svg>
